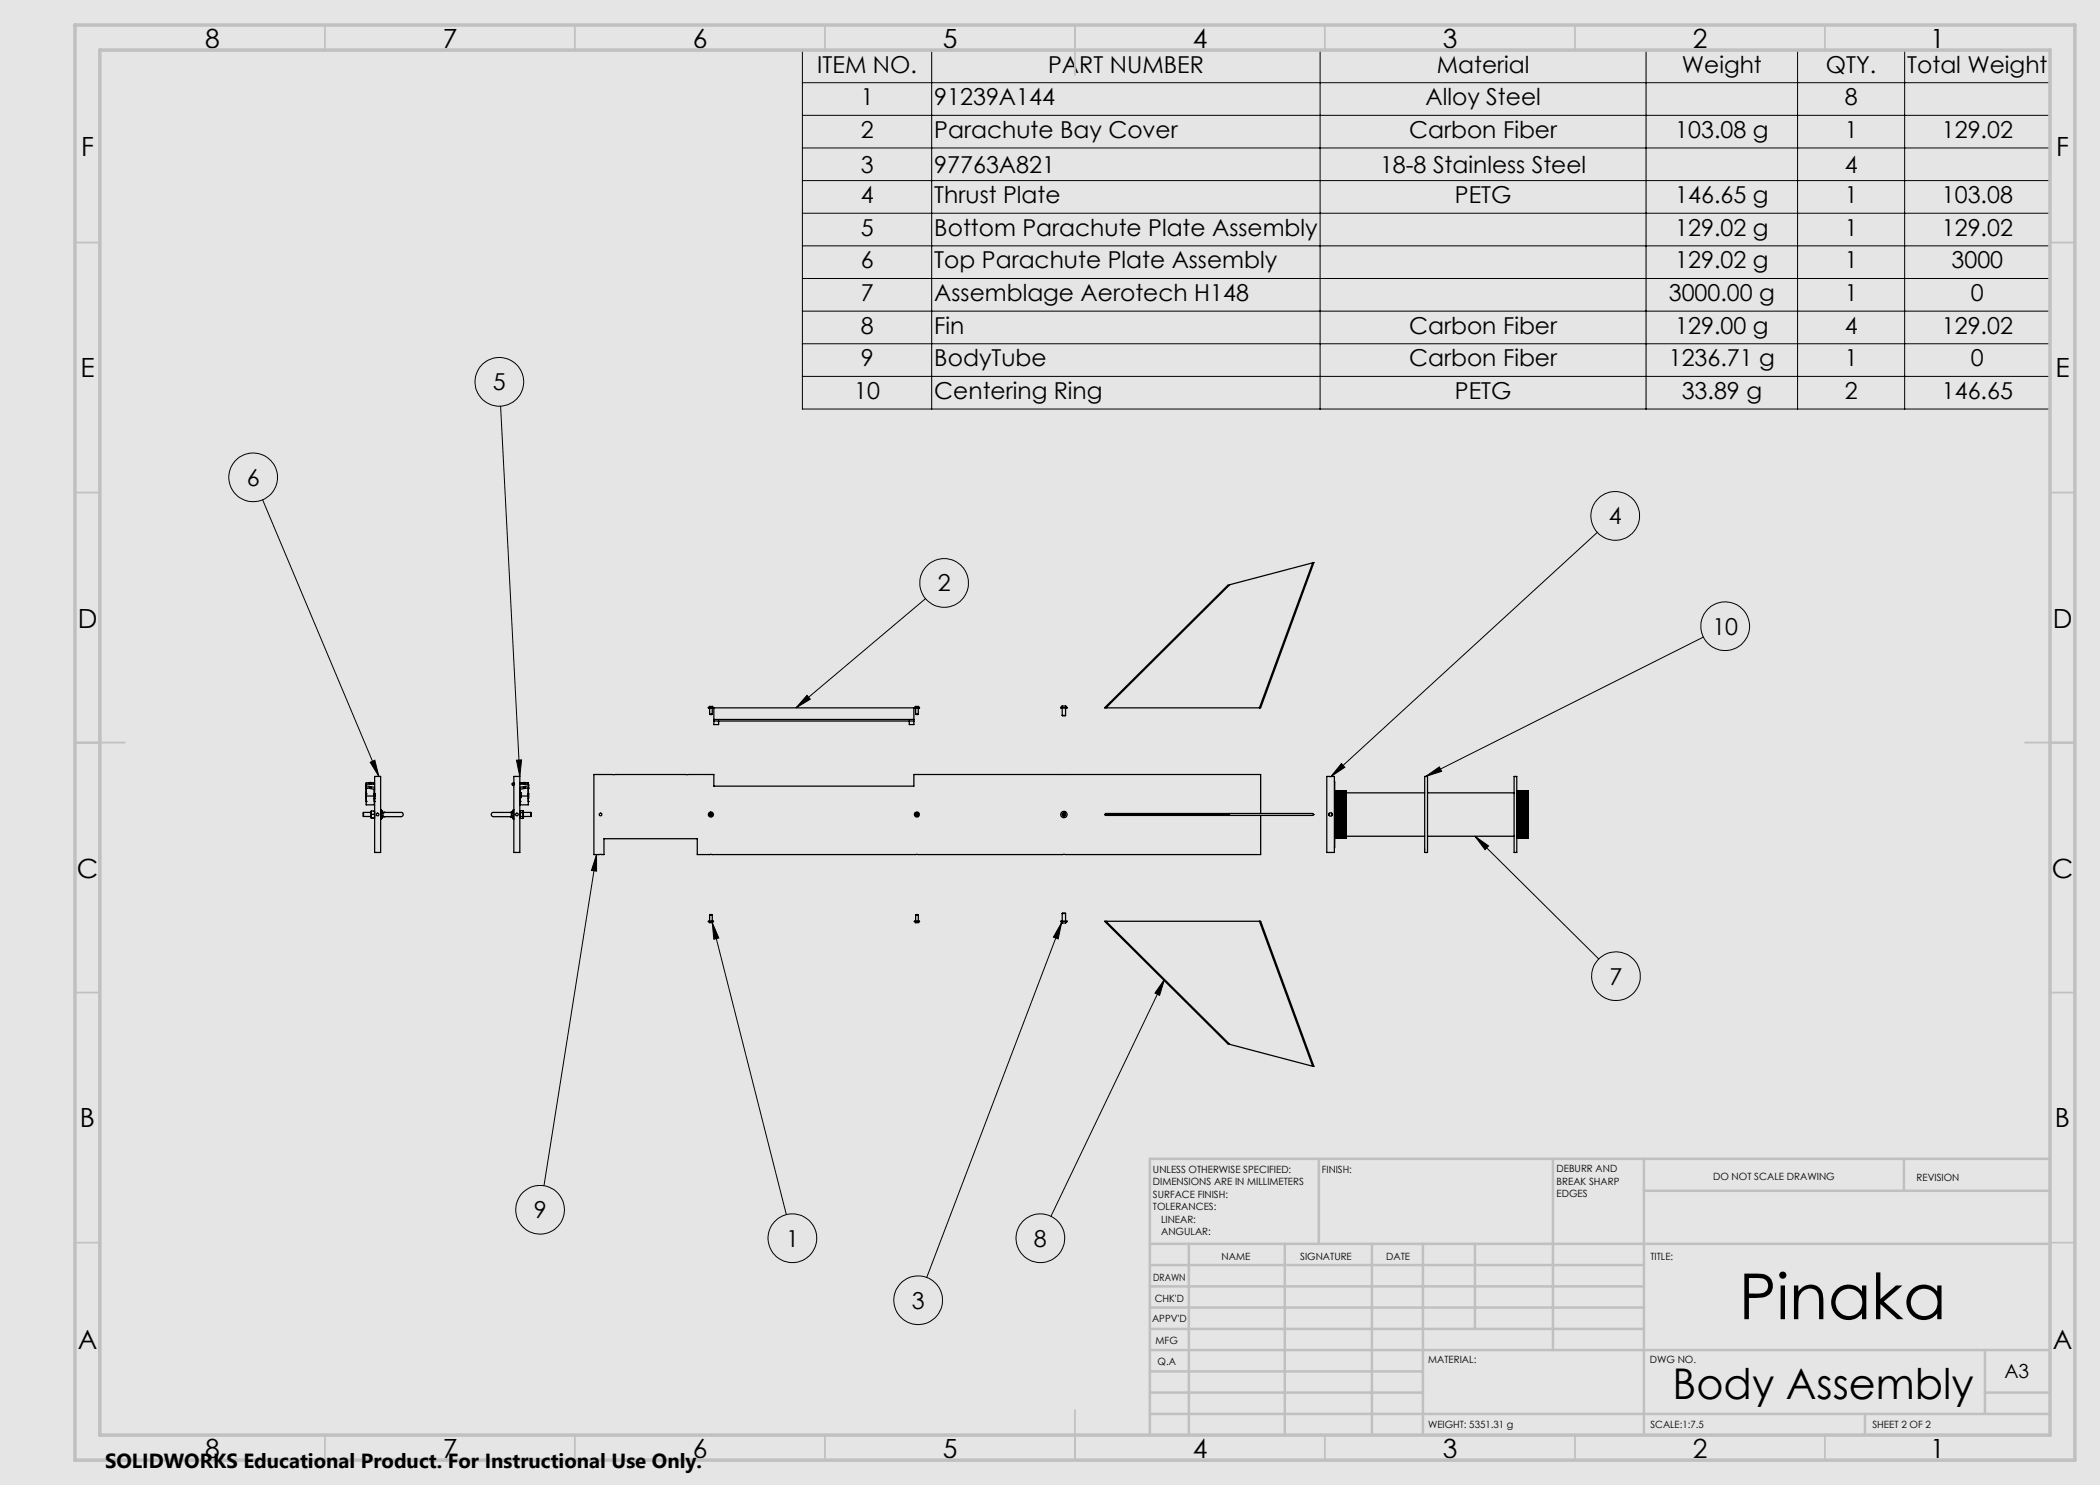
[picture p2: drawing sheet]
<svg xmlns="http://www.w3.org/2000/svg" width="420mm" height="297mm" viewBox="0 0 420 297" stroke-linecap="round" stroke-linejoin="round" font-family="sans-serif">
<path d="M0 0h420v297h-420z" fill="none" stroke="#e6e6db" stroke-width=".2"/>
<path d="M0 0h420v297h-420z" fill="#e6e6db"/>
<g fill="none" stroke="#000" stroke-width=".25">
<path d="M246 116.9l-24.8 24.7M262.5 112.6l.3-.1-10.7 29.1h-31.2l24.7-24.6 .4-.1M262.5 112.6l-10.6 29M262.5 112.6l-16.5 4.3M73.2 159.3h.1M73.2 157.2l1.7 .3M73.2 158.9h.1M73.2 158.6h.1M73.2 158.5h.1M73.2 158.7h.1M73.2 159.2h.1M73.2 159h.1"/>
<path d="M73.2 159.4h.1M73.2 159.6h.1M73.2 159.2h1.7M73.2 158.8h.1M73.2 157.7h.1M73.2 159v.7M73.2 156.8v-.2h.8v.2M73.2 157.5v3.5h1.7v-3.1M73.8 156.6h.5M73.9 157.4l.3 .1-.2 .1zM73.9 156.6h.3M74 156.8h.1z"/>
<path d="M74.1 156.8v-.2h.8v.2M74.9 159h.1M74.9 159.1h.1M74.9 159.2h.1M74.9 158.8h.1M74.9 158.9h.1M74.9 159.3h.1M74.9 159.6h.1M74.9 159.7h.1M74.9 160h.1M74.9 155.3h1.2v15.2h-1.2zM74.9 156.8h-1.7v.7l1.7 .4"/>
<path d="M102.7 156.8l-.3 .1 .4 .2M102.7 156.6l-.3 .1v.2M102.7 156.8h.1M102.7 156.6v.2M102.7 156.6h.1M102.8 155.3h1.2v15.2h-1.2zM104 159h.1M104 159.6h.1M104 156.8h1.7v.7l-1.7 .4M104 156.8h.1M104 156.6h1.7v.2M104 158.9h.1"/>
<path d="M104 158.6h.1M104 158.5h.1M104 158.7h.1M104 159.2h.1M104 159.3h.1M104 159.4h.1M104 158.8h.1M104 159.2h1.7M104 160h.1M104 156.6v.2M104.6 156.6h.5M104.7 157.5h.3l-.2 .1z"/>
<path d="M104.8 156.8h.1zM104.8 156.6v.2M104.8 156.6v.1M104.9 156.6v.2M105.7 157.7h.1M105.7 158.8h.1M105.7 158.9h.1M105.7 159.1h.1M105.7 159.3h.1M105.7 159h.1M105.7 159v.7M105.7 159.2h.1"/>
<path d="M105.7 159.6h.1M105.7 159.7h.1M105.7 157.5v3.5h-1.7v-3.1M105.7 157.2l-1.7 .3M141.7 141.5a.65 .65 0 0 1 1 0M141.7 141.5v.1M141.9 142.8h.6M141.9 141.6v1.2M142.5 141.6v1.2M142.7 141.5l-1 .1M142.7 141.5v.1M142.8 143.9v-2.3h40v2.3"/>
<path d="M142.8 144.2v.7h.9v-.7M142.8 144.2h40M142.8 143.9v.3M142.8 143.9h40M181.9 144.2v.7h.9v-.7M182.8 143.9v.3M182.9 141.5a.65 .65 0 0 1 1 0M182.9 141.5h1M182.9 141.5v.1M183.1 142.8h.6M183.1 141.6v1.2M183.7 141.6v1.2"/>
<path d="M183.9 141.5v.1M212.2 141.5a.79 .79 0 0 1 1.2 0M212.2 141.6h1.2M212.2 141.5v.1M212.4 143.1h.7M212.4 141.6v1.5M213.1 141.6v1.5M213.4 141.5v.1M265.4 155.3h1.5v15.2h-1.5zM266.9 156.3v13.2M267 158.3h.1M267 158.3v.1"/>
<path d="M267 158.4h.1M267 158.5h.1M267 158.5v.1M267 158.6h.1M267 158.7h.1M267 158.8h.1M267 158.9h.1M267 159h.1M267 159.1h.1M267 159.2h.1M267 159.2v.1M267 159.3h.1"/>
<path d="M267 159.4v.1M267 159.5h.1M267 159.6h.1M267 159.7h.1M267 159.8h.1M267 159.9h.1M267 159.9v.1M267 160h.1M267 159.6h2.1M267 159.7h2.1M267 158.6v.1M267 159.8v.1"/>
<path d="M267 159.9h2M267 159.3h2M267.1 158.2h.1M267.1 158.3h.1M267.1 158.4h.1M267.1 158.4v.1M267.1 158.5h.1M267.1 158.5v.1M267.1 158.6h.1M267.1 158.7h.1M267.1 158.7v.1M267.1 158.8h.1"/>
<path d="M267.1 158.8v.1M267.1 158.9h.1M267.1 159h.1M267.1 159v.1M267.1 159.1h.1M267.1 159.1v.1M267.1 159.2h.1M267.1 159.2v.1M267.1 159.3h.1M267.1 159.4h.1M267.1 159.4v.1M267.1 159.5h.1"/>
<path d="M267.1 159.5v.1M267.1 159.6h.1M267.1 159.6v.1M267.1 159.7h.1M267.1 159.7v.1M267.1 159.8h.1M267.1 159.8v.1M267.1 159.9h.1M267.1 159.9v.1M267.1 158.9h1.9M267.1 158.6h1.9M267.1 158.5h1.9"/>
<path d="M267.1 159.2h1.9M267.1 158.7h1.9M267.1 159.3h1.9M267.1 159h1.9M267.1 159.6h1.9M267.1 158.8h1.9M267.1 159.1h1.9M267.1 158.2l-.2 .1M267.1 158.2l-.1 .1M267.1 158.3l-.1 .1M267.1 158.3l-.1 .2M267.1 158.4l-.1 .1"/>
<path d="M267.1 158.5l-.1 .1M267.1 158.6v.1M267.1 158.6l-.1 .1M267.1 158.7l-.1 .1M267.1 158.8l-.1 .1M267.1 158.9h-.1M267.1 158.9l-.1 .1M267.1 159h-.1M267.1 159l-.1 .1M267.1 159.1l-.1 .1M267.1 159.2l-.1 .1M267.1 159.3h-.1"/>
<path d="M267.1 159.3l-.1 .1M267.1 159.4l-.1 .1M267.1 159.5l-.1 .1M267.1 159.6h-.1M267.1 159.6l-.1 .1M267.1 159.7l-.1 .1M267.1 159.8h-.1M267.1 159.8l-.1 .1M267.1 159.9h-.1M267.1 159.9l-.1 .1M267.1 159.9h1.9M267.1 159.8h1.9"/>
<path d="M267.1 159.7h1.9M267.1 159.5h1.9M267.1 158.4h1.9M267.1 158.3h1.9M267.1 158.2h1.9M269 159.9v.1M269 159.9h.1M269 159.8v.1M269 159.8h.1M269 159.7v.1M269 159.7h.1M269 159.6v.1"/>
<path d="M269 159.6h.1M269 159.5v.1M269 159.5h.1M269 159.4v.1M269 159.4h.1M269 159.3h.1M269 159.2v.1M269 159.2h.1M269 159.1v.1M269 159.1h.1M269 159v.1M269 159h.1"/>
<path d="M269 158.9h.1M269 158.8v.1M269 158.8h.1M269 158.7v.1M269 158.7h.1M269 158.6h.1M269 158.5v.1M269 158.5h.1M269 158.4v.1M269 158.4h.1M269 158.3h.1M269 158.2h.1"/>
<path d="M269 159.5l-2 .1M269 159.4h-2M269 158.2l.1 .1M269 158.6v.1M269 159.3v.1M269 158.9v.1M269 158.3v.2M269 158.3v.1M269 160h.1M269 159.9l.1 .1M269 159.5l.1 .1M269 159.4l.1 .1"/>
<path d="M269 159.2l.1 .1M269 158.6l.1 .1M269 158.3l.1 .1M269.1 158.3v1.9M269.1 160h.1M269.1 159.7h.1M269.1 159.6h.1M269.1 159.5h.1M269.1 159.3h.1M269.1 159.2h.1M269.1 159.1h.1M269.1 159h.1"/>
<path d="M269.1 158.9h.1M269.1 158.8h.1M269.1 158.7h.1M269.1 158.6h.1M269.1 158.5h.1M269.1 158.4h.1M269.1 158.3h.1M269.1 158.6h15.8M269.1 159.8v.1M284.9 155.3h.6v15.2h-.6zM285.5 158.6h17.3M302.8 155.3h.6v15.2h-.6z"/>
<path d="M303.4 158.3h.1M303.4 158.3v.1M303.4 158.4h.1M303.4 158.5h.1M303.4 158.6h.1M303.4 158.7h.1M303.4 158.8h.1M303.4 158.9h.1M303.4 158.9v.1M303.4 159h.1M303.4 159.1h.1M303.4 159.2h.1"/>
<path d="M303.4 159.3h.1M303.4 159.3v.1M303.4 159.4h.1M303.4 159.5h.1M303.4 159.6h.1M303.4 159.7h.1M303.4 159.8h.1M303.4 159.9h.1M303.4 160h.1M303.4 159.3h2M303.4 159.7h2.1M303.4 159.8h2.1"/>
<path d="M303.4 160h2.1M303.4 159.9h2.1M303.5 158.2h.1M303.5 158.3h.1M303.5 158.3v.1M303.5 158.4h.1M303.5 158.5h.1M303.5 158.6h.1M303.5 158.7h.1M303.5 158.7v.1M303.5 158.8h.1M303.5 158.8v.1"/>
<path d="M303.5 158.9h.1M303.5 159h.1M303.5 159v.1M303.5 159.1h.1M303.5 159.1v.1M303.5 159.2h.1M303.5 159.2v.1M303.5 159.3h.1M303.5 159.3v.1M303.5 159.4h.1M303.5 159.4v.1M303.5 159.5h.1"/>
<path d="M303.5 159.5v.1M303.5 159.6h.1M303.5 159.6v.1M303.5 159.7h.1M303.5 159.7v.1M303.5 159.8h.1M303.5 159.8v.1M303.5 159.9h.1M303.5 159.9v.1M303.5 158.9h1.9M303.5 158.6h1.9M303.5 158.5h1.9"/>
<path d="M303.5 158.7h1.9M303.5 159.1h1.9M303.5 159h1.9M303.5 159.4h1.9M303.5 159.2h1.9M303.5 158.8h1.9M303.5 158.2l-.1 .1M303.5 159.9h1.9M303.5 159.8h1.9M303.5 159.7h1.9M303.5 159.6h1.9M303.5 159.5h1.9"/>
<path d="M303.5 158.4h1.9M303.5 158.3h1.9M303.5 158.2h1.9M303.5 158.2l-.1 .2M303.5 158.3l-.1 .1M303.5 158.4l-.1 .1M303.5 158.4l-.1 .2M303.5 158.5l-.1 .1M303.5 158.6l-.1 .1M303.5 158.7l-.1 .1M303.5 158.7l-.1 .2M303.5 158.8l-.1 .1"/>
<path d="M303.5 158.9l-.1 .1M303.5 159h-.1M303.5 159l-.1 .1M303.5 159.1l-.1 .1M303.5 159.3h-.1M303.5 159.3l-.1 .1M303.5 159.4l-.1 .1M303.5 159.5l-.1 .1M303.5 159.6l-.1 .1M303.5 159.7l-.1 .1M303.5 159.8l-.1 .1M303.5 159.9l-.1 .1"/>
<path d="M305.4 159.9v.1M305.4 159.9h.1M305.4 159.8v.1M305.4 159.8h.1M305.4 159.7v.1M305.4 159.7h.1M305.4 159.6v.1M305.4 159.6h.1M305.4 159.5v.1M305.4 159.5h.1M305.4 159.4v.1M305.4 159.4h.1"/>
<path d="M305.4 159.3v.1M305.4 159.3h.1M305.4 159.2v.1M305.4 159.2h.1M305.4 159.1v.1M305.4 159.1h.1M305.4 159v.1M305.4 159h.1M305.4 158.9h.1M305.4 158.8v.1M305.4 158.8h.1M305.4 158.7v.1"/>
<path d="M305.4 158.7h.1M305.4 158.6h.1M305.4 158.5v.1M305.4 158.5h.1M305.4 158.4v.1M305.4 158.4h.1M305.4 158.3h.1M305.4 158.2h.1M305.4 158.2l.1 .1M305.4 158.3v.1M305.4 158.9v.1M305.4 158.7v.2"/>
<path d="M305.4 158.6v.1M305.4 158.4v.2M305.4 160h.1M305.4 159.3l.1 .1M305.4 158.9l.1 .1M305.4 158.3l.1 .1M305.5 158.3v9.1M305.5 160h.1M305.5 159.9h.1M305.5 159.8h.1M305.5 159.7h.1M305.5 159.6h.1"/>
<path d="M305.5 159.5h.1M305.5 159.4h.1M305.5 159.3h.1M305.5 159.2h.1M305.5 159.1h.1M305.5 159h.1M305.5 158.9h.1M305.5 158.8h.1M305.5 158.7h.1M305.5 158.6h.1M305.5 158.5h.1M305.5 158.4h.1"/>
<path d="M305.5 158.3h.1M72.7 162.5v.8M72.7 163.3h1.5M72.7 162.5h1.5M73.2 160.3h.1M74.2 163.2l.1 .3M74.2 162.5l.1 .4M74.2 162.5v.7M74.2 163.2v.4M74.3 162.2l-.1 .3M74.3 163.5h.6M74.3 162.9l-.1 .3"/>
<path d="M74.3 162.9h.6M74.3 162.2h.6M74.3 163.5l-.1 .1M74.9 160.3h.1M74.9 162.9v.6M74.9 162.2v.7M74.9 162.2h.1M74.9 163.5l-.7 .1M76.1 162h.1M76.1 163.8h.1M76.2 162l.2 .2M76.2 162.9l.2 .6"/>
<path d="M76.2 162.9l.4 .4M76.2 162v.9M76.2 162.9v.9M76.4 163.5l-.2 .3M76.4 162.3l-.2 .6M76.4 162.3l.2 .2M76.4 162.2l.2 .3M76.4 162.2v.1M76.4 163.5h.1M76.6 162.5l-.4 .4M76.6 163.3l-.2 .2M76.6 162.5h.2"/>
<path d="M76.6 163.3h.2M76.8 162.5h3a.51 .51 0 0 1 .7 .1 .51 .51 0 0 1 0 .6l-3.7 .1M76.8 162.5h.1M76.8 162.5a.53 .53 0 0 0 0 .8M76.8 163.3h.1M102.1 162.5h-3a.52 .52 0 0 0-.7 .1 .52 .52 0 0 0 0 .6l3.7 .1M102.1 163.3h.1M102.1 162.5a.53 .53 0 0 1 0 .8M102.1 162.5h.1M102.1 162.5h.2M102.1 163.3h.2M102.3 163.3l.2 .2"/>
<path d="M102.3 162.5l.4 .4M102.5 163.5l.2 .3M102.5 162.3l.2 .6M102.5 162.3l-.2 .2M102.5 162.2l-.2 .3M102.5 162.2v.1M102.5 163.5h.1M102.7 162l-.2 .2M102.7 162.9l-.2 .6M102.7 162.9l-.4 .4M102.7 162.9v.9M102.7 162v.9"/>
<path d="M102.7 162h.1M102.7 163.8h.1M104 163.6v.1M104 160.3h.1M104 162.5v.8M104 163.3v.4M104 162.1v.4M104 162.1v.1M104 163.3h.6M104 162.5h.6M104 163.7h.6M104 162.1h.6"/>
<path d="M104.6 162.5l.1 .4M104.6 163.3l.1 .2M104.6 162.1l.1 .2M104.7 162.9v.6M104.7 162.3v.6M104.7 163.5l-.1 .2M104.7 163.3h1.5M104.7 162.5h1.5M104.7 162.9l-.1 .4M104.7 162.3l-.1 .2M105.7 160.3h.1M106.2 162.5v.8"/>
<path d="M142 162.9l.1 .2M142.1 162.7l-.1 .2M142.1 162.7h.1M142.2 162.7l.2 .2M142.3 163.1h-.2M142.4 162.9l-.1 .2M183.2 162.9l.1 .2M183.3 162.7h.1M183.3 162.7l-.1 .2M183.4 162.7l.2 .2M183.5 163.1h-.2M183.6 162.9l-.1 .2"/>
<path d="M212.5 162.9l.2 .2M212.7 162.7h.2M212.7 162.7l-.2 .2M212.9 163.1h-.2M212.9 162.7l.1 .2M213 162.9l-.1 .2M220.9 162.9l.3-.2h41.3l.3 .2-.3 .2h-41.3zM220.9 162.9h24.7M245.6 162.9l.4 .2M246 162.7l-.4 .2M252.1 162.7v-7.8h-69.3v2.3h-40v-2.3h-24v16h2v-3.2h18.7v3.2h112.6v-7.8M265.9 162.7l.2-.1 .2 .1"/>
<path d="M265.9 162.7v.4M265.9 163.1l.2 .1 .2-.1M266.3 162.7l.2 .1-.2 .3M266.9 167.5l.2 .1M267 164.5h2.1M267 163.9h2.1M267 163.8h2.1M267 163.7h2.1M267 163.2h2.1M267 163.1h2.1M267 162.5h2.1M267 162.3h2.1"/>
<path d="M267 160.1h2.1M267 160.1h.1M267 160.2h.1M267 160.3h.1M267 160.4h.1M267 160.5h.1M267 160.7h.1M267 160.8h.1M267 160.9h.1M267 160.9v.1M267 161.1h.1M267 161.2h.1"/>
<path d="M267 161.3v.1M267 161.4h.1M267 161.5h.1M267 161.6h.1M267 161.7v.1M267 161.8h.1M267 161.9h.1M267 162v.1M267 162.1h.1M267 162.2h.1M267 162.3h.1M267 162.5h.1"/>
<path d="M267 162.6h.1M267 162.8h.1M267 162.9h.1M267 163.1h.1M267 163.2h.1M267 163.3h.1M267 163.5h.1M267 163.7h.1M267 163.8h.1M267 163.9h.1M267 164v.1M267 164.1h.1"/>
<path d="M267 164.2h.1M267 164.3h.1M267 164.4h.1M267 164.5h.1M267 164.6h.1M267 164.7h.1M267 164.9h.1M267 165h.1M267 165.1h.1M267 165.1v.1M267 165.3h.1M267 165.4h.1"/>
<path d="M267 165.5h.1M267 165.6h.1M267 165.7h.1M267 165.7v.1M267 165.8h.1M267 166h.1M267 166.1h.1M267 166.2h.1M267 166.3h.1M267 166.4h.1M267 166.5h.1M267 166.5v.1"/>
<path d="M267 166.6h.1M267 166.7h.1M267 166.7v.1M267 166.8h.1M267 166.9h.1M267 167h.1M267 167.1h.1M267 167.2h.1M267 167.3h.1M267 167.4h.1M267 167.4v.1M267 167.5h.1"/>
<path d="M267 161.1h2.1M267 160.9h2.1M267 162.2h2M267 162.2h2.1M267 163.3h2.1M267 162.9h2.1M267 165.3h2.1M267 164.9h2.1M267 164.7h2.1M267 163.5h2.1M267 162.6h2.1M267 162.1h2.1"/>
<path d="M267 161.9h2.1M267 161.8h2.1M267 161.6h2.1M267 161.5h2.1M267 161.4h2.1M267 161.2h2.1M267 164.3v.1M267 163.9l.1 .1M267 164l.1 .1M267 164.3l.1 .1M267 164.6l.1 .1M267 164.7l.1 .1"/>
<path d="M267 164.9l.1 .1M267 165l.1 .1M267 165.1l.1 .1M267 165.5l.1 .1M267 165.6l.1 .1M267 165.7l.1 .1M267 165.8l.1 .1M267 165.9h.1M267 166.1l.1 .1M267 166.3l.1 .1M267 166.4l.1 .1M267 166.5l.1 .1"/>
<path d="M267 166.6l.1 .1M267 166.7l.1 .1M267 166.8l.1 .1M267 167l.1 .1M267 167.1l.1 .1M267 167.2l.1 .1M267 167.2l.1 .2M267 167.3l.1 .1M267 167.4l.1 .1M267 167.5l.1 .1M267 162.8h2.1M267 164.1h2.1"/>
<path d="M267 164.2h2.1M267 161.7h2M267 164.4h2.1M267 161.6h2M267 161.5h2M267 164.6h2.1M267 161.3h2M267 164.6h2M267 165h2.1M267 160.8l2 .1M267 165.1h2.1M267 160.5h2.1"/>
<path d="M267 165.5h2.1M267 160.3h2.1M267 165.6h2.1M267 166h2.1M267 166.1h2.1M267 166.6h2M267.1 160h.1M267.1 160.1h.1M267.1 160.2h.1M267.1 160.3h.1M267.1 160.3v.1M267.1 160.4h.1"/>
<path d="M267.1 160.4v.1M267.1 160.5h.1M267.1 160.5v.1M267.1 160.6h.1M267.1 160.7v.1M267.1 160.8h.1M267.1 160.8v.1M267.1 160.9h.1M267.1 160.9v.1M267.1 161h.1M267.1 161.1h.1M267.1 161.2h.1"/>
<path d="M267.1 161.2v.1M267.1 161.3h.1M267.1 161.4h.1M267.1 161.5h.1M267.1 161.5v.1M267.1 161.6h.1M267.1 161.6v.1M267.1 161.7h.1M267.1 161.8h.1M267.1 161.8v.1M267.1 161.9h.1M267.1 161.9v.1"/>
<path d="M267.1 162h.1M267.1 162.1h.1M267.1 162.2h.1M267.1 162.2v.1M267.1 162.3h.1M267.1 162.3v.2M267.1 162.5h.1M267.1 162.5v.1M267.1 162.6h.1M267.1 162.7h.1M267.1 162.8h.1M267.1 162.8v.1"/>
<path d="M267.1 162.9h.1M267.1 162.9v.1M267.1 163h.1M267.1 163.1h.1M267.1 163.1v.1M267.1 163.2h.1M267.1 163.2v.1M267.1 163.3h.1M267.1 163.4v.1M267.1 163.5h.1M267.1 163.5v.1M267.1 163.6h.1"/>
<path d="M267.1 163.7h.1M267.1 163.7v.1M267.1 163.8h.1M267.1 163.8v.1M267.1 163.9h.1M267.1 164h.1M267.1 164.1h.1M267.1 164.1v.1M267.1 164.2h.1M267.1 164.2v.2M267.1 164.4h.1M267.1 164.4v.1"/>
<path d="M267.1 164.5h.1M267.1 164.5v.1M267.1 164.6h.1M267.1 164.7h.1M267.1 164.8h.1M267.1 164.8v.1M267.1 164.9h.1M267.1 165h.1M267.1 165.1v.1M267.1 165.2h.1M267.1 165.2v.1M267.1 165.3h.1"/>
<path d="M267.1 165.3v.1M267.1 165.4h.1M267.1 165.4v.1M267.1 165.5h.1M267.1 165.6h.1M267.1 165.6v.1M267.1 165.7h.1M267.1 165.7v.1M267.1 165.8h.1M267.1 165.8v.1M267.1 165.9h.1M267.1 165.9v.1"/>
<path d="M267.1 166h.1M267.1 166v.1M267.1 166.1h.1M267.1 166.2h.1M267.1 166.3h.1M267.1 166.4h.1M267.1 166.5h.1M267.1 166.5v.1M267.1 166.6h.1M267.1 166.6v.1M267.1 166.7h.1M267.1 166.7v.1"/>
<path d="M267.1 166.8h.1M267.1 166.8v.1M267.1 166.9h.1M267.1 167h.1M267.1 167v.1M267.1 167.1h.1M267.1 167.2h.1M267.1 167.2v.1M267.1 167.3h.1M267.1 167.4h.1M267.1 167.4v.1M267.1 167.5h.1"/>
<path d="M267.1 167.5v.1M267.1 167.6h.1M267.1 163.8h1.9M267.1 167.1h1.9M267.1 167.2h1.9M267.1 163.7h1.9M267.1 163.5h1.9M267.1 162.9h1.9M267.1 160.7h-.1M267.1 163v.1M267.1 160l-.1 .1M267.1 160.1l-.1 .1"/>
<path d="M267.1 160.2h-.1M267.1 160.2l-.1 .1M267.1 160.3h-.1M267.1 160.4h-.1M267.1 160.5h-.1M267.1 160.6l-.1 .1M267.1 160.8h-.1M267.1 160.9h-.1M267.1 160.9l-.1 .1M267.1 161l-.1 .1M267.1 161.1l-.1 .1M267.1 161.3h-.1"/>
<path d="M267.1 161.4l-.1 .1M267.1 161.6h-.1M267.1 161.7h-.1M267.1 161.9h-.1M267.1 162h-.1M267.1 162.1l-.1 .1M267.1 162.6h-.1M267.1 162.7l-.1 .1M267.1 162.9h-.1M267.1 163h1.9M267.1 162.8h1.9M267.1 162.6h1.9"/>
<path d="M267.1 162h1.9M267.1 161.9h1.9M267.1 164.1h1.9M267.1 161.7h1.9M267.1 164.2h1.9M267.1 161.6h1.9M267.1 164.4h1.9M267.1 164.5h1.9M267.1 161.1h1.9M267.1 164.8h1.9M267.1 161h1.9M267.1 165h1.9"/>
<path d="M267.1 160.9h1.9M267.1 160.7h1.9M267.1 160.8h1.9M267.1 165.2h1.9M267.1 160.6h1.9M267.1 165.3h1.9M267.1 160.5h1.9M267.1 160.4h1.9M267.1 165.4h1.9M267.1 160.2h1.9M267.1 165.6h1.9M267.1 160.1h1.9"/>
<path d="M267.1 165.7h1.9M267.1 160h1.9M267.1 165.8h1.9M267.1 165.9h1.9M267.1 166h1.9M267.1 166.2h1.9M267.1 166.3h1.9M267.1 166.5h1.9M267.1 166.6h1.9M267.1 166.7h1.9M267.1 166.8h1.9M267.1 166.9h1.9"/>
<path d="M267.1 167h1.9M267.1 167.3h1.9M267.1 167.4h1.9M267.1 167.5h1.9M267.1 167.6h1.9M269 167.6h.1M269 167.5h.1M269 167.4v.1M269 167.4h.1M269 167.3h.1M269 167.2v.1M269 167.2h.1"/>
<path d="M269 167.1h.1M269 167v.1M269 167h.1M269 166.9h.1M269 166.8v.1M269 166.8h.1M269 166.7v.1M269 166.7h.1M269 166.6v.1M269 166.6h.1M269 166.5v.1M269 166.5h.1"/>
<path d="M269 166.4h.1M269 166.3h.1M269 166.2h.1M269 166.1h.1M269 166v.1M269 166h.1M269 165.9v.1M269 165.9h.1M269 165.8v.1M269 165.8h.1M269 165.7v.1M269 165.7h.1"/>
<path d="M269 165.6v.1M269 165.6h.1M269 165.5h.1M269 165.4v.1M269 165.4h.1M269 165.3v.1M269 165.3h.1M269 165.2v.1M269 165.2h.1M269 165.1v.1M269 165.1h.1M269 165h.1"/>
<path d="M269 164.9h.1M269 164.8v.1M269 164.8h.1M269 164.7h.1M269 164.6h.1M269 164.5v.1M269 164.5h.1M269 164.4v.1M269 164.4h.1M269 164.2v.2M269 164.2h.1M269 164.1v.1"/>
<path d="M269 164.1h.1M269 164h.1M269 163.9h.1M269 163.8v.1M269 163.8h.1M269 163.7v.1M269 163.7h.1M269 163.6h.1M269 163.5v.1M269 163.5h.1M269 163.4v.1M269 163.4h.1"/>
<path d="M269 163.2v.1M269 163.2h.1M269 163.1v.1M269 163.1h.1M269 163h.1M269 162.9v.1M269 162.9h.1M269 162.8v.1M269 162.8h.1M269 162.7h.1M269 162.6h.1M269 162.5v.1"/>
<path d="M269 162.5h.1M269 162.3v.2M269 162.3h.1M269 162.2v.1M269 162.2h.1M269 162.1h.1M269 162h.1M269 161.9v.1M269 161.9h.1M269 161.8v.1M269 161.8h.1M269 161.7h.1"/>
<path d="M269 161.6v.1M269 161.6h.1M269 161.5v.1M269 161.5h.1M269 161.4h.1M269 161.3h.1M269 161.2v.1M269 161.2h.1M269 161.1h.1M269 161h.1M269 160.9v.1M269 160.9h.1"/>
<path d="M269 160.8v.1M269 160.8h.1M269 160.7v.1M269 160.6h.1M269 160.5v.1M269 160.5h.1M269 160.4v.1M269 160.4h.1M269 160.3v.1M269 160.3h.1M269 160.2h.1M269 160.1h.1"/>
<path d="M269 160.7h.1M269 163v.1M269 162.7v.1M269 162.1v.1M269 161.4v.1M269 161.1v.1M269 161v.1M269 160.6v.1M269 160.2v.1M269 160.1v.1M269 160v.1M269 166.4l-2 .1"/>
<path d="M269 164.3h.1M269.1 166.2h.1M269 163.3h.1M269 161.7l.1 .1M269 161.3l.1 .1M269.1 161.2h.1M269 160.8h-2M269 167.5v.1M269 167.3v.1M269 167.2v.2M269 167.1v.1M269 166.9v.1"/>
<path d="M269 166.4v.1M269 166.3v.1M269 166.2v.1M269 166.1v.1M269 165.5v.1M269 165v.1M269 164.9v.1M269 164.7v.1M269 164.6v.1M269 164.3v.1M269 164v.1M269 163.9v.1"/>
<path d="M269 160.4h-2M269.1 160.2v7.3M269.1 167.5h-.1M269.1 167.5h.1M269.1 167.4l-.1 .1M269.1 167.4h.1M269.1 167.3h.1M269.1 167.2h.1M269.1 167.1h.1M269.1 167.1h-.1M269.1 167h.1M269.1 166.9h.1"/>
<path d="M269.1 166.8h-.1M269.1 166.8h.1M269.1 166.7l-.1 .1M269.1 166.7h.1M269.1 166.6h.1M269.1 166.5l-.1 .1M269.1 166.5h.1M269.1 166.4h-.1M269.1 166.4h.1M269.1 166.3h-.1M269.1 166.3h.1M269.1 166.1h.1"/>
<path d="M269.1 166h.1M269.1 166h-.1M269.1 165.8h.1M269.1 165.7l-.1 .1M269.1 165.7h.1M269.1 165.6h.1M269.1 165.5h.1M269.1 165.4h-.1M269.1 165.4h.1M269.1 165.3h.1M269.1 165.1l-.1 .1M269.1 165.1h.1"/>
<path d="M269.1 164.9h.1M269.1 164.7h.1M269.1 164.6h-.1M269.1 164.6h.1M269.1 164.5h.1M269.1 164.2h.1M269.1 164.1h.1M269.1 163.9h.1M269.1 163.8h.1M269.1 163.7h.1M269.1 163.3h.1M269.1 163.2h.1"/>
<path d="M269.1 163.1h.1M269.1 162.9h.1M269.1 162.8h.1M269.1 162.6h.1M269.1 162.5h.1M269.1 162.3h.1M269.1 162.2h.1M269.1 162.1h.1M269.1 161.9h.1M269.1 161.8h.1M269.1 161.6h.1M269.1 161.4h.1"/>
<path d="M269.1 161.1h.1M269.1 160.9h.1M269.1 160.8h.1M269.1 160.7h.1M269.1 160.5h.1M269.1 160.4h.1M269.1 160.2h.1M269.1 160.1h.1M269.1 167.5l-.1 .1M269.1 167.2h15.8M269.1 160.3h.1M269.1 163.5h.1"/>
<path d="M269.1 164.3v.1M269.1 165h.1M269.1 165.4h-2.1M269.1 165.7l-2.1 .1M269.1 165.8l-2.1 .1M285.5 167.2h17.3M303.4 167.5l.1 .1M303.4 162.2h2.1M303.4 162.1h2.1M303.4 161.2l2.1 .1M303.4 160.4l2.1 .1M303.4 163.7h2.1"/>
<path d="M303.4 163.5h2.1M303.4 163.4h2.1M303.4 162.9h2.1M303.4 162.8h2.1M303.4 162.3h2.1M303.4 162.3h.1M303.4 162.5h.1M303.4 162.6v.1M303.4 162.7h.1M303.4 162.8h.1M303.4 162.9h.1M303.4 163.1h.1"/>
<path d="M303.4 163.2h.1M303.4 163.4h.1M303.4 163.5h.1M303.4 163.7h.1M303.4 163.8h.1M303.4 163.9h.1M303.4 164.1h.1M303.4 164.2h.1M303.4 164.4h.1M303.4 164.5h.1M303.4 164.6h.1M303.4 164.8h.1"/>
<path d="M303.4 164.9h.1M303.4 165h.1M303.4 165v.1M303.4 165.2h.1M303.4 165.3h.1M303.4 165.4h.1M303.4 165.5h.1M303.4 165.5v.1M303.4 165.6v.1M303.4 165.7h.1M303.4 165.8h.1M303.4 165.9h.1"/>
<path d="M303.4 166h.1M303.4 166.1h.1M303.4 166.2h.1M303.4 166.3h.1M303.4 166.4h.1M303.4 166.5h.1M303.4 166.6h.1M303.4 166.6v.1M303.4 166.8h.1M303.4 166.9h.1M303.4 167h.1M303.4 167.1h.1"/>
<path d="M303.4 167.1v.1M303.4 167.2h.1M303.4 167.2v.1M303.4 167.3h.1M303.4 167.4h.1M303.4 167.5h.1M303.4 160.1h.1M303.4 160.2h.1M303.4 160.3h.1M303.4 160.4v.1M303.4 160.5h.1M303.4 160.6h.1"/>
<path d="M303.4 160.7h.1M303.4 160.8h.1M303.4 160.8v.1M303.4 161h.1M303.4 161.1h2.1v3.6M303.4 161.1h.1M303.4 161.2v.1M303.4 161.3h.1M303.4 161.4h.1M303.4 161.5h.1M303.4 161.6h.1M303.4 161.6v.1"/>
<path d="M303.4 161.8h.1M303.4 161.9h.1M303.4 162.1h.1M303.4 162.2h.1M303.4 166.7h.1M303.4 163.8h2M303.4 162.5h2.1M303.4 167.1h2M303.4 161h2.1M303.4 163.1h2.1M303.4 164.9h2.1M303.4 163.2h2.1"/>
<path d="M303.4 162.6l2.1 .1M303.4 161.9h2.1M303.4 161.8h2.1M303.4 161.6h2.1M303.4 161.5h2.1M303.4 161.4h2.1M303.4 163.9h2.1M303.4 164.1h2.1M303.4 163.8h2.1M303.4 164.1h2M303.4 164.2h2.1M303.4 164.2h2"/>
<path d="M303.4 164.4h2.1M303.4 164.4h2M303.4 164.5h2.1M303.4 164.5h2M303.4 164.6h2.1M303.4 164.8h2.1M303.4 165h2.1M303.4 160.8h2.1M303.4 165.2h2.1M303.4 160.3h2.1M303.4 165.7h2.1M303.4 160.1h2.1"/>
<path d="M303.4 165.8h2.1M303.4 165.9h2.1M303.4 166.2h2M303.4 166.6h2M303.4 162.9l.1 .1M303.4 163.2l.1 .1M303.4 163.8l.1 .1M303.4 164h.1M303.4 164.2l.1 .1M303.4 164.5l.1 .1M303.4 164.6l.1 .1M303.4 164.9l.1 .1"/>
<path d="M303.4 165l.1 .1M303.4 165.1h.1M303.4 165.4l.1 .1M303.4 165.5l.1 .1M303.4 165.6h.1M303.4 165.6l.1 .1M303.4 166.1l.1 .1M303.4 166.2l.1 .1M303.4 166.5l.1 .1M303.4 166.6l.1 .1M303.4 166.7l.1 .1M303.4 166.8l.1 .1"/>
<path d="M303.4 166.9l.1 .1M303.4 167l.1 .1M303.4 167.1l.1 .1M303.4 167.2l.1 .1M303.4 167.2l.1 .2M303.4 167.3l.1 .1M303.4 167.4l.1 .1M303.4 161.1h2.1M303.4 160.7h2.1M303.4 165.3h2M303.4 160.2h2M303.4 166.3h2"/>
<path d="M303.5 162.3h.1M303.5 162.4h.1M303.5 162.4v.1M303.5 162.5h.1M303.5 162.5v.1M303.5 162.6h.1M303.5 162.7v.1M303.5 162.8h.1M303.5 162.8v.1M303.5 162.9h.1M303.5 163h.1M303.5 163v.1"/>
<path d="M303.5 163.1h.1M303.5 163.1v.1M303.5 163.2h.1M303.5 163.3h.1M303.5 163.3v.1M303.5 163.4h.1M303.5 163.4v.1M303.5 163.5h.1M303.5 163.5v.2M303.5 163.7h.1M303.5 163.7v.1M303.5 163.8h.1"/>
<path d="M303.5 163.9h.1M303.5 164h.1M303.5 164v.1M303.5 164.1h.1M303.5 164.1v.1M303.5 164.2h.1M303.5 164.3h.1M303.5 164.3v.1M303.5 164.4h.1M303.5 164.4v.1M303.5 164.5h.1M303.5 164.6h.1"/>
<path d="M303.5 164.7h.1M303.5 164.7v.1M303.5 164.8h.1M303.5 164.8v.1M303.5 164.9h.1M303.5 165h.1M303.5 165v.1M303.5 165.1h.1M303.5 165.1v.1M303.5 165.2h.1M303.5 165.2v.1M303.5 165.3h.1"/>
<path d="M303.5 165.3v.1M303.5 165.4h.1M303.5 165.5h.1M303.5 165.5v.1M303.5 165.6h.1M303.5 165.6v.1M303.5 165.7h.1M303.5 165.7v.1M303.5 165.8h.1M303.5 165.8v.1M303.5 165.9h.1M303.5 165.9v.1"/>
<path d="M303.5 166h.1M303.5 166v.1M303.5 166.1h.1M303.5 166.2h.1M303.5 166.3h.1M303.5 166.4h.1M303.5 166.5h.1M303.5 166.6h.1M303.5 166.6v.1M303.5 166.7h.1M303.5 166.8h.1M303.5 166.8v.1"/>
<path d="M303.5 166.9h.1M303.5 166.9v.1M303.5 167h.1M303.5 167.1h.1M303.5 167.1v.1M303.5 167.2h.1M303.5 167.2v.1M303.5 167.3h.1M303.5 167.4h.1M303.5 167.5h.1M303.5 167.5v.1M303.5 167.6h.1"/>
<path d="M303.5 160h.1M303.5 160.1h.1M303.5 160.1v.1M303.5 160.2h.1M303.5 160.2v.1M303.5 160.3h.1M303.5 160.3v.1M303.5 160.4h.1M303.5 160.4v.1M303.5 160.5h.1M303.5 160.5v.2M303.5 160.7h.1"/>
<path d="M303.5 160.7v.1M303.5 160.8h.1M303.5 160.8v.1M303.5 160.9h.1M303.5 161h.1M303.5 161.1h.1M303.5 161.1v.1M303.5 161.2h.1M303.5 161.2v.1M303.5 161.3h.1M303.5 161.4h.1M303.5 161.4v.1"/>
<path d="M303.5 161.5h.1M303.5 161.5v.1M303.5 161.6h.1M303.5 161.6v.1M303.5 161.7h.1M303.5 161.8h.1M303.5 161.8v.1M303.5 161.9h.1M303.5 161.9h-.1M303.5 162h.1M303.5 162.1h.1M303.5 162.1v.1"/>
<path d="M303.5 162.2h.1M303.5 162.2v.1M303.5 162h1.9M303.5 164.7h1.9M303.5 167.2h1.9M303.5 162.2h1.9M303.5 162.8h1.9M303.5 165.2h1.9M303.5 163.2h1.9M303.5 163.1h1.9M303.5 162.5h1.9M303.5 162.3h1.9"/>
<path d="M303.5 163h1.9M303.5 161.7h1.9M303.5 161.6h1.9M303.5 161.5h1.9M303.5 161.3h1.9M303.5 165h1.9M303.5 160.9h1.9M303.5 160.7h1.9M303.5 160.8h1.9M303.5 160.5h1.9M303.5 160.5l-.1 .1M303.5 165.3h1.9"/>
<path d="M303.5 160.4h1.9M303.5 165.4h1.9M303.5 165.5h1.9M303.5 160.3h1.9M303.5 165.6h1.9M303.5 160.2h1.9M303.5 160.1h1.9M303.5 165.8h1.9M303.5 165.9h1.9M303.5 166h1.9M303.5 166.2h1.9M303.5 166.3h1.9"/>
<path d="M303.5 166.4h1.9M303.5 166.5h1.9M303.5 166.6h1.9M303.5 166.7h1.9M303.5 166.8h1.9M303.5 166.9h1.9M303.5 167h1.9M303.5 167.1h1.9M303.5 167.3h1.9M303.5 167.4h1.9M303.5 167.5h1.9M303.5 167.6h1.9"/>
<path d="M303.5 162.3h-.1M303.5 161.3l-.1 .1M303.5 161.9v.1M303.5 167.4v.1M303.5 163.1h-.1M303.5 163.2h-.1M303.5 160l-.1 .1M303.5 160.2h-.1M303.5 160.3h-.1M303.5 160.4h-.1M303.5 160.4l-.1 .1M303.5 160.7h-.1"/>
<path d="M303.5 160.8h-.1M303.5 160.8l-.1 .1M303.5 160.9l-.1 .1M303.5 161l-.1 .1M303.5 161.2h-.1M303.5 161.2l-.1 .1M303.5 161.5h-.1M303.5 161.6l-.1 .1M303.5 161.7l-.1 .1M303.5 161.8h-.1M303.5 162l-.1 .1M303.5 162.2h-.1"/>
<path d="M303.5 164h1.9M303.5 164.1h1.9M303.5 164.3h1.9M303.5 164.4h1.9M303.5 164.8h1.9M303.5 165.1h1.9M305.4 162.2v.1M305.4 162.2h.1M305.4 162.1v.1M305.4 162.1h.1M305.4 162h.1M305.4 161.9h.1"/>
<path d="M305.4 161.8v.1M305.4 161.8h.1M305.4 161.7h.1M305.4 161.6v.1M305.4 161.6h.1M305.4 161.5v.1M305.4 161.5h.1M305.4 161.4v.1M305.4 161.4h.1M305.4 161.3h.1M305.4 161.2v.1M305.4 161.2h.1"/>
<path d="M305.4 161.1v.1M305.4 161.1h.1M305.4 161l.1 .1M305.4 161h.1M305.4 160.9h.1M305.4 160.8v.1M305.4 160.8h.1M305.4 160.7v.1M305.4 160.7h.1M305.4 160.5v.2M305.4 160.5h.1M305.4 160.4v.1"/>
<path d="M305.4 160.4h.1M305.4 160.3v.1M305.4 160.3h.1M305.4 160.2v.1M305.4 160.2h.1M305.4 160.1v.1M305.4 160.1h.1M305.4 167.6h.1M305.4 167.5v.1M305.4 167.5h.1M305.4 167.4v.1M305.4 167.4h.1"/>
<path d="M305.4 167.3h.1M305.4 167.2v.1M305.4 167.2h.1M305.4 167.1v.1M305.4 167.1h.1M305.4 167h.1M305.4 166.9v.1M305.4 166.9h.1M305.4 166.8v.1M305.4 166.8h.1M305.4 166.7h.1M305.4 166.6v.1"/>
<path d="M305.4 166.6h.1M305.4 166.5h.1M305.4 166.4h.1M305.4 166.3h.1M305.4 166.2h.1M305.4 166.1h.1M305.4 166v.1M305.4 166h.1M305.4 165.9v.1M305.4 165.9h.1M305.4 165.8v.1M305.4 165.8h.1"/>
<path d="M305.4 165.7v.1M305.4 165.7h.1M305.4 165.6v.1M305.4 165.6h.1M305.4 165.5v.1M305.4 165.5h.1M305.4 165.4h.1M305.4 165.3v.1M305.4 165.3h.1M305.4 165.2v.1M305.4 165.2h.1M305.4 165.1v.1"/>
<path d="M305.4 165.1h.1M305.4 165v.1M305.4 165h.1M305.4 164.9h.1M305.4 164.8v.1M305.4 164.8h.1M305.4 164.7v.1M305.4 164.7h.1M305.4 164.6h.1M305.4 164.5h.1M305.4 164.4v.1M305.4 164.4h.1"/>
<path d="M305.4 164.3v.1M305.4 164.3h.1M305.4 164.2h.1M305.4 164.1v.1M305.4 164.1h.1M305.4 164v.1M305.4 164h.1M305.4 163.9h.1M305.4 163.8h.1M305.4 163.7v.1M305.4 163.7h.1M305.4 163.5v.2"/>
<path d="M305.4 163.5h.1M305.4 163.4v.1M305.4 163.4h.1M305.4 163.3v.1M305.4 163.3h.1M305.4 163.2h.1M305.4 163.1v.1M305.4 163.1h.1M305.4 163v.1M305.4 163h.1M305.4 162.9h.1M305.4 162.8v.1"/>
<path d="M305.4 162.8h.1M305.4 162.7v.1M305.4 162.7h.1M305.4 162.5v.1M305.4 162.5h.1M305.4 162.4v.1M305.4 162.4h.1M305.4 162.3h.1M305.4 162v.1M305.4 160.5v.1M305.4 161.9v.1M305.4 161.7v.1"/>
<path d="M305.4 161.3v.1M305.4 160.9v.1M305.4 160v.1M305.4 160.6h.1M305.4 167.3v.1M305.4 167v.1M305.4 166.9v.2M305.4 166.6v.2M305.4 166.5v.1M305.4 166.4v.1M305.4 166.3v.1M305.4 166.2v.1"/>
<path d="M305.4 166.1v.1M305.4 165.4v.1M305.4 164.9v.1M305.4 164.6v.1M305.4 164.5v.1M305.4 164.2v.1M305.4 163.8v.1M305.4 163.2v.1M305.4 162.9v.1M305.5 162.2h.1M305.5 162.1h.1M305.5 161.9h.1"/>
<path d="M305.5 161.8h-.1M305.5 161.8h.1M305.5 161.6h.1M305.5 161.5h-.1M305.5 161.5h.1M305.5 161.4h.1M305.5 161.3h.1M305.5 161.1h.1M305.5 161h.1M305.5 160.8h.1M305.5 160.7h.1M305.5 160.6h.1"/>
<path d="M305.5 160.5h.1M305.5 160.3h.1M305.5 160.2h.1M305.5 160.1h.1M305.5 167.5h.1M305.5 167.5h-.1M305.5 167.4h.1M305.5 167.3h.1M305.5 167.2l-.1 .1M305.5 167.2h.1M305.5 167.1l-.1 .1M305.5 167.1h.1"/>
<path d="M305.5 167h.1M305.5 166.9h.1M305.5 166.8h.1M305.5 166.6l-.1 .1M305.5 166.6h.1M305.5 166.5h-.1M305.5 166.5h.1M305.5 166.4h.1M305.5 166.3h.1M305.5 166.2h-.1M305.5 166.2h.1M305.5 166.1h-.1"/>
<path d="M305.5 166.1h.1M305.5 166h-.1M305.5 166h.1M305.5 165.9h.1M305.5 165.8h.1M305.5 165.7h.1M305.5 165.5l-2.1 .1M305.5 165.5h.1M305.5 165.4h.1M305.5 165.3h-.1M305.5 165.3h.1M305.5 165.2h.1"/>
<path d="M305.5 165l-.1 .1M305.5 165h.1M305.5 164.8h.1M305.5 164.6h.1M305.5 164.5h-.1M305.5 164.5h.1M305.5 164.4h-.1M305.5 164.4h.1M305.5 164.2h-.1M305.5 164.2h.1M305.5 164.1h-.1M305.5 164.1h.1"/>
<path d="M305.5 163.9h.1M305.5 163.8h-.1M305.5 163.8h.1M305.5 163.7h.1M305.5 163.5h.1M305.5 163.4h.1M305.5 163.2h.1M305.5 163.1h.1M305.5 162.9h.1M305.5 162.8h.1M305.5 162.7h.1M305.5 162.3h.1"/>
<path d="M305.5 167.5l-.1 .1M305.5 166h-2.1M305.5 166.1h-2.1M305.5 162.5h.1M305.5 164.9h.1M305.5 167.4v.1M141.7 184.3a.65 .65 0 0 0 1 0M141.7 184.3h1M141.9 183h.6M141.9 183v1.3M142.5 183v1.3M182.9 184.3a.65 .65 0 0 0 1 0"/>
<path d="M182.9 184.3h1M183.1 183h.6M183.1 183v1.3M183.7 183v1.3M212.2 184.3a.79 .79 0 0 0 1.2 0M212.2 184.3h1.2M212.4 182.7h.7M212.4 182.7v1.6M213.1 182.7v1.6M221.2 184.3l24.8 24.6M251.9 184.3l10.6 29M246 208.9l16.5 4.4"/>
<path d="M246 208.9l-.4-.1-24.7-24.5h31.2l10.7 29h-.3"/>
<circle cx="102.7" cy="156.9" r=".06"/>
<circle cx="75.5" cy="162.9" r=".26"/>
<circle cx="103.4" cy="162.9" r=".26"/>
<circle cx="120.1" cy="162.9" r=".27"/>
<circle cx="142.2" cy="162.9" r=".51"/>
<circle cx="142.2" cy="162.9" r=".26"/>
<circle cx="183.4" cy="162.9" r=".26"/>
<circle cx="183.4" cy="162.9" r=".5"/>
<circle cx="212.8" cy="162.9" r=".34"/>
<circle cx="212.8" cy="162.9" r=".64"/>
</g>
<g fill="none" stroke="#000" stroke-width=".2">
<path d="M160.5 10h249.5v71.8h-249.5zM160.5 16.5h249.5M186.3 10v71.8M264 10v71.8M329.2 10v71.8M359.5 10v71.8M380.9 10v71.8M160.5 23.1h249.5M160.5 29.6h249.5M160.5 36.1h249.5M160.5 42.6h249.5M160.5 49.2h249.5"/>
<path d="M160.5 55.7h249.5M160.5 62.2h249.5M160.5 68.8h249.5M160.5 75.3h249.5M52.5 100l23.3 55.3M100.1 81.2l3.9 74.1M185.1 119.7l-25.9 21.9M319.5 106.5l-53.3 48.8M161.4 139.1l.7 .7-2.9 1.8zM340.7 127.4l-55.5 27.9M74 152.5l1-.5 .8 3.3zM103.3 152h1l-.3 3.3z"/>
<path d="M268.3 152.7l.7 .8-2.8 1.8zM285.2 155.3l2.7-1.9 .4 .9zM119.3 170.9l-10.5 66.2M119.3 170.9v3.3l-1-.1zM295 167.2l24.8 24.6M295 167.2l2.7 2-.7 .7zM142.5 184.5l1.3 3.1-1 .3zM142.5 184.5l14.8 58.4M212.3 184.5l-27 71M212.3 184.5l-.7 3.3-.9-.4zM232.9 195.9l-22.7 47.4M232.9 195.9l-1 3.2-.9-.5z"/>
<circle cx="99.9" cy="76.4" r="4.9"/>
<circle cx="50.6" cy="95.5" r="4.9"/>
<circle cx="188.8" cy="116.6" r="4.9"/>
<circle cx="323.1" cy="103.2" r="4.9"/>
<circle cx="345" cy="125.3" r="4.9"/>
<circle cx="323.2" cy="195.2" r="4.9"/>
<circle cx="108" cy="242" r="4.9"/>
<circle cx="158.5" cy="247.6" r="4.9"/>
<circle cx="208.1" cy="247.6" r="4.9"/>
<circle cx="183.6" cy="260" r="4.9"/>
</g>
<g fill="none" stroke="#c0c0c0" stroke-width=".35">
<path d="M65 5v5M115 5v5M165 5v5M215 5v10M265 5v5M315 5v5M365 5v5M15 48.5h5M410 48.5h5M15 98.5h5M410 98.5h5M15 148.5h10"/>
<path d="M405 148.5h10M15 198.5h5M410 198.5h5M15 248.5h5M410 248.5h5M65 287v5M115 287v5M165 287v5M215 282v10M265 287v5M315 287v5M365 287v5"/>
</g>
<g fill="none" stroke="#c0c0c0" stroke-width=".5">
<path d="M263.8 231.8v17M310.6 231.8v38.2M328.8 231.8v55.2M328.8 238.2h81.2M380.8 231.8v6.4M410 231.8h-180v55.2M230 248.8h180M230 257.3h98.8M230 253h98.8M237.8 248.8v38.2M257 248.8v38.2M274.4 248.8v38.2"/>
<path d="M284.6 248.8v38.2M295 248.8v17M230 265.8h98.8M230 261.5h98.8M230 278.5h54.6M230 274.3h54.6M230 270h180M397 278.5h13M397 270v12.8M230 282.8h180M373 282.8v4.2"/>
</g>
<path d="M15 5h400v287h-400zM20 10h390v277h-390z" fill="none" stroke="#c0c0c0" stroke-width=".7"/>
<path d="M268.3 152.7l.7 .8-2.8 1.8zM285.2 155.3l2.7-1.9 .4 .9zM295 167.2l2.7 2-.7 .7zM232.9 195.9l-1 3.2-.9-.5zM119.3 170.9v3.3l-1-.1zM74 152.5l1-.5 .8 3.3zM103.3 152h1l-.3 3.3zM161.4 139.1l.7 .7-2.9 1.8zM142.5 184.5l1.3 3.1-1 .3zM212.3 184.5l-.7 3.3-.9-.4z" fill="#000"/>
<text font-size="12.7" x="347.8" y="263.8">Pinaka</text>
<text font-size="8.5" x="334.5" y="279.7">Body Assembly</text>
<g font-size="5.3">
<text x="41" y="9.5">8</text>
<text x="88.5" y="9.5">7</text>
<text x="138.5" y="9.5">6</text>
<text x="188.5" y="9.5">5</text>
<text x="238.5" y="9.5">4</text>
<text x="288.5" y="9.5">3</text>
<text x="338.5" y="9.5">2</text>
<text x="386" y="9.5">1</text>
<text x="16.2" y="31.3">F</text>
<text x="411.2" y="31.3">F</text>
<text x="16.1" y="75.5">E</text>
<text x="411.1" y="75.5">E</text>
<text x="15.5" y="125.5">D</text>
<text x="410.5" y="125.5">D</text>
<text x="15.4" y="175.5">C</text>
<text x="410.4" y="175.5">C</text>
<text x="16" y="225.5">B</text>
<text x="411" y="225.5">B</text>
<text x="15.5" y="269.8">A</text>
<text x="410.5" y="269.8">A</text>
<text x="41" y="291.5">8</text>
<text x="88.5" y="291.5">7</text>
<text x="138.5" y="291.5">6</text>
<text x="188.5" y="291.5">5</text>
<text x="238.5" y="291.5">4</text>
<text x="288.5" y="291.5">3</text>
<text x="338.5" y="291.5">2</text>
<text x="386" y="291.5">1</text>
</g>
<g font-size="4.7">
<text x="163.5" y="14.5">ITEM NO.</text>
<text x="209.6" y="14.5">PART NUMBER</text>
<text x="287.4" y="14.5">Material</text>
<text x="336.4" y="14.5">Weight</text>
<text x="365.2" y="14.5">QTY.</text>
<text x="381.4" y="14.5">Total Weight</text>
<text x="172.1" y="21">1</text>
<text x="186.9" y="21">91239A144</text>
<text x="285.1" y="21">Alloy Steel</text>
<text x="368.9" y="21">8</text>
<text x="172.1" y="27.6">2</text>
<text x="186.9" y="27.6">Parachute Bay Cover</text>
<text x="281.8" y="27.6">Carbon Fiber</text>
<text x="335" y="27.6">103.08 g</text>
<text x="368.9" y="27.6">1</text>
<text x="388.4" y="27.6">129.02</text>
<text x="172.1" y="34.5">3</text>
<text x="186.9" y="34.5">97763A821</text>
<text x="276" y="34.5">18-8 Stainless Steel</text>
<text x="368.9" y="34.5">4</text>
<text x="172.1" y="40.6">4</text>
<text x="186.9" y="40.6">Thrust Plate</text>
<text x="291" y="40.6">PETG</text>
<text x="335" y="40.6">146.65 g</text>
<text x="368.9" y="40.6">1</text>
<text x="388.4" y="40.6">103.08</text>
<text x="172.1" y="47.1">5</text>
<text x="186.9" y="47.1">Bottom Parachute Plate Assembly</text>
<text x="335" y="47.1">129.02 g</text>
<text x="368.9" y="47.1">1</text>
<text x="388.4" y="47.1">129.02</text>
<text x="172.1" y="53.7">6</text>
<text x="186.9" y="53.7">Top Parachute Plate Assembly</text>
<text x="335" y="53.7">129.02 g</text>
<text x="368.9" y="53.7">1</text>
<text x="390.3" y="53.7">3000</text>
<text x="172.1" y="60.2">7</text>
<text x="186.9" y="60.2">Assemblage Aerotech H148</text>
<text x="333.8" y="60.2">3000.00 g</text>
<text x="368.9" y="60.2">1</text>
<text x="394.2" y="60.2">0</text>
<text x="172.1" y="66.7">8</text>
<text x="186.9" y="66.7">Fin</text>
<text x="281.8" y="66.7">Carbon Fiber</text>
<text x="335" y="66.7">129.00 g</text>
<text x="368.9" y="66.7">4</text>
<text x="388.4" y="66.7">129.02</text>
<text x="172.1" y="73.2">9</text>
<text x="186.9" y="73.2">BodyTube</text>
<text x="281.8" y="73.2">Carbon Fiber</text>
<text x="333.8" y="73.2">1236.71 g</text>
<text x="368.9" y="73.2">1</text>
<text x="394.2" y="73.2">0</text>
<text x="98.6" y="78">5</text>
<text x="170.8" y="79.8">10</text>
<text x="186.9" y="79.8">Centering Ring</text>
<text x="291" y="79.8">PETG</text>
<text x="336.3" y="79.8">33.89 g</text>
<text x="368.9" y="79.8">2</text>
<text x="388.4" y="79.8">146.65</text>
<text x="49.4" y="97.2">6</text>
<text x="321.8" y="104.9">4</text>
<text x="187.6" y="118.3">2</text>
<text x="342.5" y="126.9">10</text>
<text x="321.9" y="196.9">7</text>
<text x="106.7" y="243.6">9</text>
<text x="157.2" y="249.3">1</text>
<text x="206.8" y="249.3">8</text>
<text x="182.4" y="261.7">3</text>
</g>
<text font-size="4.1" x="21" y="293.7">SOLIDWORKS Educational Product. For Instructional Use Only.</text>
<text font-size="3.9" x="400.9" y="275.5">A3</text>
<g font-size="2">
<text x="230.6" y="234.6">UNLESS OTHERWISE SPECIFIED:</text>
<text x="230.6" y="237.1">DIMENSIONS ARE IN MILLIMETERS</text>
<text x="230.6" y="239.6">SURFACE FINISH:</text>
<text x="264.4" y="234.6">FINISH:</text>
<text x="311.3" y="234.5">DEBURR AND</text>
<text x="311.3" y="237">BREAK SHARP</text>
<text x="311.3" y="239.5">EDGES</text>
<text x="342.6" y="236">DO NOT SCALE DRAWING</text>
<text x="383.3" y="236.2">REVISION</text>
<text x="230.6" y="242.1">TOLERANCES:</text>
<text x="232.2" y="244.6">LINEAR:</text>
<text x="232.2" y="247.1">ANGULAR:</text>
<text x="244.3" y="252">NAME</text>
<text x="260" y="251.9">SIGNATURE</text>
<text x="277.2" y="251.9">DATE</text>
<text x="330.1" y="251.9">TITLE:</text>
<text x="230.6" y="256.1">DRAWN</text>
<text x="230.9" y="260.3">CHK'D</text>
<text x="230.4" y="264.4">APPV'D</text>
<text x="231.1" y="268.8">MFG</text>
<text x="231.5" y="273">Q.A</text>
<text x="285.6" y="272.5">MATERIAL:</text>
<text x="330" y="272.5">DWG NO.</text>
<text x="285.6" y="285.5">WEIGHT: 5351.31 g</text>
<text x="330.1" y="285.6">SCALE:1:7.5</text>
<text x="374.5" y="285.6">SHEET 2 OF 2</text>
</g>
</svg>
